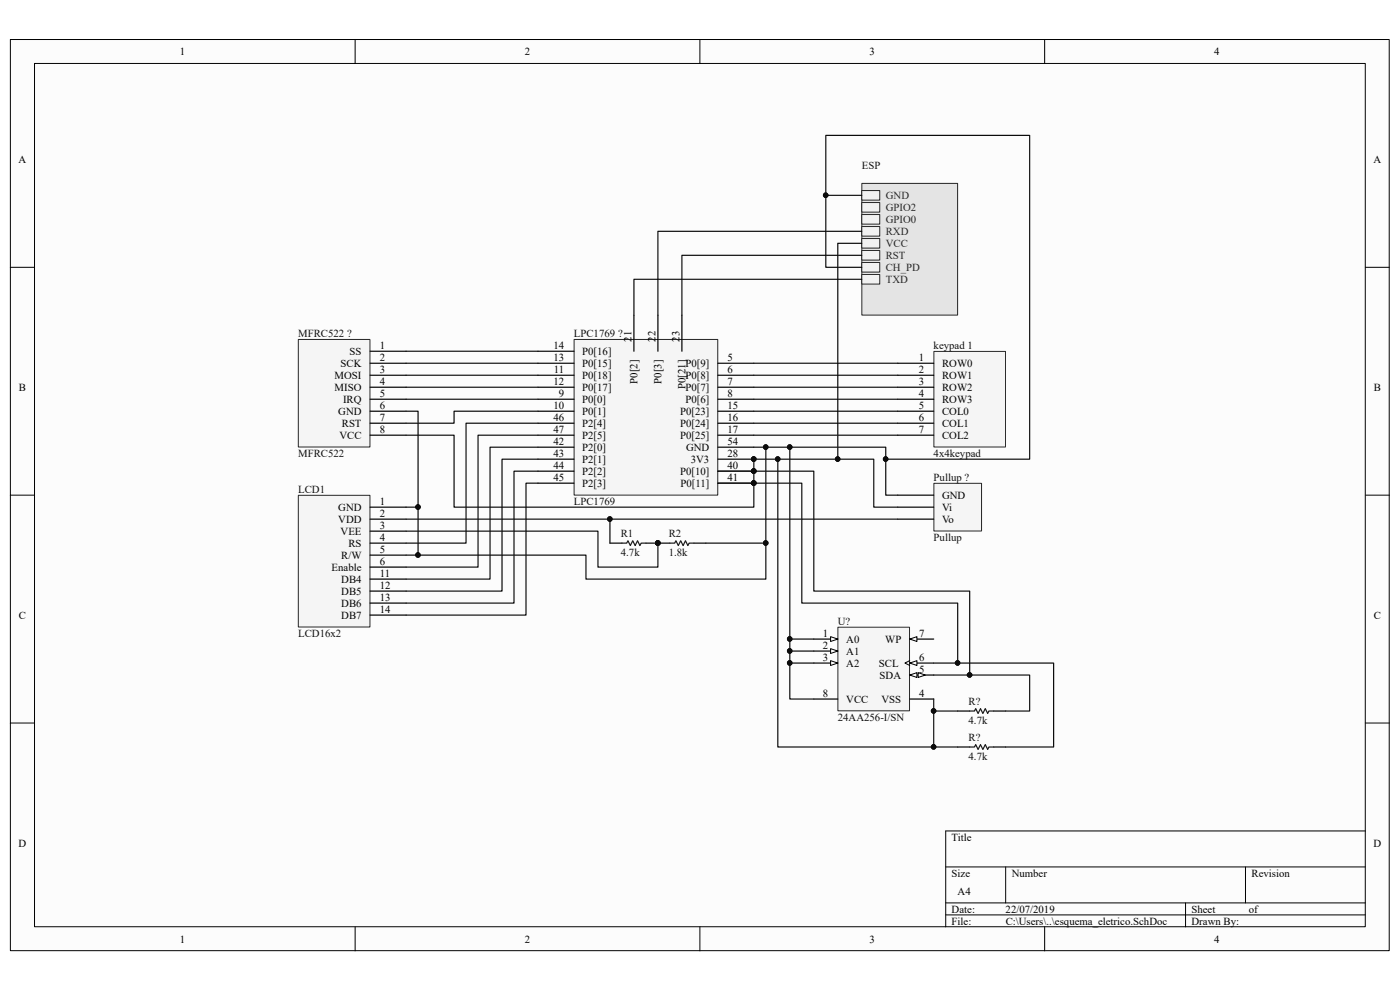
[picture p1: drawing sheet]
<svg xmlns="http://www.w3.org/2000/svg" width="297mm" height="210mm" viewBox="0 0 297 210" stroke-linecap="round" stroke-linejoin="round" font-family="sans-serif">
<path d="M2.2 8.4h292.5v193.3h-292.5z" fill="#fcfcfc"/>
<path d="M2.2 8.4h292.5v193.3h-292.5z" fill="none" stroke="#000" stroke-width=".21"/>
<path d="M7.4 13.5h282.2v183.1h-282.2z" fill="#fcfcfc"/>
<g fill="none" stroke="#000" stroke-width=".21">
<path d="M7.3 13.5h282.3v183.1h-282.3zM75.3 8.4v5.1M148.5 8.4v5.1M221.6 8.4v5.1M2.2 56.7h5.1M289.7 56.7h5.1M2.2 105h5.1M289.7 105h5.1M2.2 153.4h5.1M289.7 153.4h5.1M289.7 176.3h-89.1v20.3M75.3 196.6v5.1"/>
<path d="M148.5 196.6v5.1M200.6 183.9h89.1M200.6 191.5h89.1M200.6 194.1h89.1M213.4 183.9v7.6M221.6 196.6v5.1M251.5 191.5v5.1M264.2 183.9v7.6"/>
</g>
<path d="M129.4 115.2h2.5M137 115.2h5.1M147.2 115.2h2.6" fill="none" stroke="#000" stroke-width=".25"/>
<circle cx="139.6" cy="115.2" r=".48" fill="#0e0e0e" stroke="#0e0e0e" stroke-width=".21"/>
<path d="M131.9 115.2h1.1l.2-.5 .5 1 .5-1 .5 1 .6-1 .5 1 .2-.5h1M142.1 115.2h1l.3-.5 .5 1 .5-1 .5 1 .5-1 .5 1 .3-.5h1" fill="none" stroke="#1c1c1c" stroke-width=".25"/>
<path d="M63.3 105.1h15.2v27.9h-15.2z" fill="#f5f5f5"/>
<path d="M63.3 105.1h15.2v27.9h-15.2z" fill="none" stroke="#262626" stroke-width=".21"/>
<path d="M78.5 107.6h7.7M78.5 110.1h7.7M78.5 112.7h7.7M78.5 115.2h7.7M78.5 117.8h7.7M78.5 120.3h7.7M78.5 122.9h7.7M78.5 125.4h7.7M78.5 127.9h7.7M78.5 130.5h7.7" fill="none" stroke="#000" stroke-width=".25"/>
<path d="M198.2 74.6h15.1v20.2h-15.1z" fill="#f5f5f5"/>
<path d="M198.1 74.5h15.2v20.3h-15.2z" fill="none" stroke="#262626" stroke-width=".21"/>
<path d="M190.5 77.1h7.6M190.5 79.6h7.6M190.5 82.1h7.6M190.5 84.7h7.6M190.5 87.2h7.6M190.5 89.8h7.6M190.5 92.3h7.6" fill="none" stroke="#000" stroke-width=".25"/>
<path d="M121.8 72.1h30.5v32.9h-30.5z" fill="#f5f5f5"/>
<path d="M121.8 72h30.5v33h-30.5z" fill="none" stroke="#262626" stroke-width=".21"/>
<g fill="none" stroke="#000" stroke-width=".25">
<path d="M114.1 77.1h7.7M114.1 79.6h7.7M114.1 74.5h7.7M134.5 66.9v7.6M139.6 66.9v7.6M144.7 66.9v7.6M152.3 77.1h7.6M152.3 79.6h7.6M114.1 82.1h7.7M114.1 84.7h7.7M114.1 87.2h7.7M114.1 89.8h7.7"/>
<path d="M114.1 92.3h7.7M114.1 97.4h7.7M114.1 94.9h7.7M114.1 100h7.7M152.3 82.1h7.6M152.3 84.7h7.6M152.3 87.2h7.6M152.3 89.8h7.6M152.3 92.3h7.6M152.3 97.4h7.6M152.3 94.9h7.6M152.3 100h7.6"/>
<path d="M114.1 102.5h7.7M152.3 102.5h7.6"/>
</g>
<g fill="#0e0e0e" stroke="#0e0e0e" stroke-width=".21">
<circle cx="159.9" cy="97.4" r=".48"/>
<circle cx="159.9" cy="99.9" r=".48"/>
<circle cx="159.9" cy="102.5" r=".48"/>
</g>
<path d="M63.3 72.1h15.2v22.7h-15.2z" fill="#f5f5f5"/>
<path d="M63.3 72h15.2v22.8h-15.2z" fill="none" stroke="#262626" stroke-width=".21"/>
<path d="M78.5 74.5h7.7M78.5 77.1h7.7M78.5 79.6h7.7M78.5 82.1h7.7M78.5 84.7h7.7M78.5 87.2h7.7M78.5 89.8h7.7M78.5 92.3h7.7" fill="none" stroke="#000" stroke-width=".25"/>
<path d="M198.2 102.6h10v10h-10z" fill="#f5f5f5"/>
<path d="M198.1 102.5h10.1v10.1h-10.1z" fill="none" stroke="#262626" stroke-width=".21"/>
<path d="M190.5 110.1h7.6M190.5 107.6h7.6M190.5 105h7.6" fill="none" stroke="#000" stroke-width=".25"/>
<path d="M177.8 133.1h15.2v17.7h-15.2z" fill="#f5f5f5"/>
<path d="M177.8 133.1h15.2v17.7h-15.2z" fill="none" stroke="#262626" stroke-width=".21"/>
<path d="M172.6 135.6h5.1" fill="none" stroke="#000" stroke-width=".25"/>
<path d="M176.2 135.1l1.5 .5-1.5 .5z" fill="#fcfcfc"/>
<path d="M176.2 135.1l1.5 .5-1.5 .5z" fill="none" stroke="#000" stroke-width=".21"/>
<path d="M193 143.2h5.1" fill="none" stroke="#000" stroke-width=".25"/>
<path d="M193 143.2l1.5-.5v1z" fill="#fcfcfc"/>
<path d="M193 143.2l1.5-.5v1z" fill="none" stroke="#000" stroke-width=".21"/>
<path d="M194.8 142.7l1.5 .5-1.5 .5z" fill="#fcfcfc"/>
<path d="M194.8 142.7l1.5 .5-1.5 .5z" fill="none" stroke="#000" stroke-width=".21"/>
<path d="M172.6 140.7h5.1" fill="none" stroke="#000" stroke-width=".25"/>
<path d="M176.2 140.1l1.5 .6-1.5 .5z" fill="#fcfcfc"/>
<path d="M176.2 140.1l1.5 .6-1.5 .5z" fill="none" stroke="#000" stroke-width=".21"/>
<path d="M172.6 138.1h5.1" fill="none" stroke="#000" stroke-width=".25"/>
<path d="M176.2 137.6l1.5 .5-1.5 .5z" fill="#fcfcfc"/>
<path d="M176.2 137.6l1.5 .5-1.5 .5z" fill="none" stroke="#000" stroke-width=".21"/>
<path d="M193 135.6h5.1" fill="none" stroke="#000" stroke-width=".25"/>
<path d="M193 135.6l1.5-.5v1z" fill="#fcfcfc"/>
<path d="M193 135.6l1.5-.5v1zM193 140.1l-1 .6 1 .5" fill="none" stroke="#000" stroke-width=".21"/>
<path d="M193 148.3h5.1M193 140.7h5.1" fill="none" stroke="#000" stroke-width=".25"/>
<path d="M193 140.7l1.5-.6v1.1z" fill="#fcfcfc"/>
<path d="M193 140.7l1.5-.6v1.1z" fill="none" stroke="#000" stroke-width=".21"/>
<path d="M172.6 148.3h5.1M203.2 150.8h2.5M203.2 158.5h2.5M210.8 150.8h2.6M210.8 158.5h2.6" fill="none" stroke="#000" stroke-width=".25"/>
<path d="M205.7 150.8h1l.3-.5 .5 1 .5-1 .5 1 .5-1 .5 1 .3-.5h1M205.7 158.5h1l.3-.5 .5 1 .5-1 .5 1 .5-1 .5 1 .3-.5h1" fill="none" stroke="#1c1c1c" stroke-width=".25"/>
<path d="M182.9 38.9h20.3v27.9h-20.3z" fill="#e4e4e4"/>
<path d="M182.8 38.9h20.4v27.9h-20.4z" fill="none" stroke="#262626" stroke-width=".21"/>
<path d="M182.8 40.4h3.8v2.1h-3.8z" fill-rule="evenodd" fill="#f0f0f0"/>
<path d="M182.8 40.4h3.8v2.1h-3.8z" fill="none" stroke="#262626" stroke-width=".21"/>
<path d="M182.8 43h3.8v2h-3.8z" fill-rule="evenodd" fill="#f0f0f0"/>
<path d="M182.8 43h3.8v2h-3.8z" fill="none" stroke="#262626" stroke-width=".21"/>
<path d="M182.8 45.5h3.8v2h-3.8z" fill-rule="evenodd" fill="#f0f0f0"/>
<path d="M182.8 45.5h3.8v2h-3.8z" fill="none" stroke="#262626" stroke-width=".21"/>
<path d="M182.8 48.1h3.8v2h-3.8z" fill-rule="evenodd" fill="#f0f0f0"/>
<path d="M182.8 48.1h3.8v2h-3.8z" fill="none" stroke="#262626" stroke-width=".21"/>
<path d="M182.8 50.6h3.8v2h-3.8z" fill-rule="evenodd" fill="#f0f0f0"/>
<path d="M182.8 50.6h3.8v2h-3.8z" fill="none" stroke="#262626" stroke-width=".21"/>
<path d="M182.8 53.1h3.8v2.1h-3.8z" fill-rule="evenodd" fill="#f0f0f0"/>
<path d="M182.8 53.1h3.8v2.1h-3.8z" fill="none" stroke="#262626" stroke-width=".21"/>
<path d="M182.8 55.7h3.8v2h-3.8z" fill-rule="evenodd" fill="#f0f0f0"/>
<path d="M182.8 55.7h3.8v2h-3.8z" fill="none" stroke="#262626" stroke-width=".21"/>
<path d="M182.8 58.2h3.8v2.1h-3.8z" fill-rule="evenodd" fill="#f0f0f0"/>
<path d="M182.8 58.2h3.8v2.1h-3.8z" fill="none" stroke="#262626" stroke-width=".21"/>
<g fill="none" stroke="#0e0e0e" stroke-width=".25">
<path d="M175.2 41.4v15.3h7.6M182.8 54.2h-38.1v12.7M182.8 49.1h-43.2v17.8M182.8 59.2h-48.3v7.7M182.8 41.4h-7.6v-12.7h43.2v68.7h-30.5M182.8 51.6h-5.1v45.8M86.2 77.1h27.9M86.2 79.6h27.9M86.2 74.5h27.9M159.9 77.1h30.6M159.9 79.6h30.6M86.2 87.2h2.5v20.4h-2.5"/>
<path d="M86.2 82.1h27.9M86.2 84.7h27.9M86.2 92.3h10.1v15.3h63.6v-10.2h25.5v10.2h5.1M114.1 87.2h-17.8v2.6h-10.1M114.1 89.8h-15.2v25.4h-12.7M114.1 92.3h-12.7v28h-15.2M114.1 94.9h-10.1v28h-17.8M114.1 97.4h-7.6v28h-20.3M114.1 100h-5.1v27.9h-22.8M152.3 100h20.3v25.4h33.1v17.8h-7.6M159.9 94.9h2.6v28h-38.2v-5.1h-35.6M159.9 82.1h30.6"/>
<path d="M159.9 84.7h30.6M159.9 87.2h30.6M159.9 89.8h30.6M159.9 92.3h30.6M162.5 94.9h25.4v10.1h2.6M165 97.4v61.1h33.1v-10.2M167.6 94.9v40.7h5M86.2 112.7h40.7v7.6h12.7v-5.1M86.2 110.1h104.3M88.7 107.6v10.2h-2.5M114.1 102.5h-2.5v28h-25.4M129.4 110.1v5.1"/>
<path d="M149.8 115.2h12.7M152.3 102.5h17.8v25.4h33.1v12.8h-5.1M167.6 135.6v2.5h5M167.6 138.1v2.6h5M167.6 140.7v7.6h5M198.1 150.8h5.1M198.1 158.5h5.1M203.2 140.7h20.3v17.8h-10.1M205.7 143.2h12.7v7.6h-5"/>
</g>
<g fill="#0e0e0e" stroke="#0e0e0e" stroke-width=".21">
<circle cx="88.7" cy="107.6" r=".48"/>
<circle cx="162.4" cy="115.2" r=".48"/>
<circle cx="129.4" cy="110.1" r=".48"/>
<circle cx="139.6" cy="115.2" r=".48"/>
<circle cx="88.7" cy="117.7" r=".48"/>
<circle cx="167.5" cy="135.5" r=".48"/>
<circle cx="167.5" cy="94.8" r=".48"/>
<circle cx="167.5" cy="138.1" r=".48"/>
<circle cx="167.5" cy="140.6" r=".48"/>
<circle cx="205.7" cy="143.2" r=".48"/>
<circle cx="159.9" cy="99.9" r=".48"/>
<circle cx="198.1" cy="150.8" r=".48"/>
<circle cx="203.2" cy="140.6" r=".48"/>
<circle cx="198.1" cy="158.4" r=".48"/>
<circle cx="159.9" cy="102.5" r=".48"/>
<circle cx="159.9" cy="97.4" r=".48"/>
<circle cx="165" cy="97.4" r=".48"/>
<circle cx="177.7" cy="97.4" r=".48"/>
<circle cx="162.4" cy="94.8" r=".48"/>
<circle cx="187.9" cy="97.4" r=".48"/>
<circle cx="175.2" cy="41.4" r=".48"/>
</g>
<g font-size="2.3">
<text x="38.2" y="11.7">1</text>
<text x="111.3" y="11.7">2</text>
<text x="184.5" y="11.7">3</text>
<text x="257.6" y="11.7">4</text>
<text x="3.9" y="34.6">A</text>
<text x="291.4" y="34.6">A</text>
<text x="72.3" y="77.9">SCK</text>
<text x="74.2" y="75.3">SS</text>
<text x="80.6" y="74">1</text>
<text x="80.6" y="76.6">2</text>
<text x="117.4" y="76.6">13</text>
<text x="117.4" y="74">14</text>
<text x="123.5" y="77.9">P0[15]</text>
<text x="123.5" y="75.3">P0[16]</text>
<text x="134" y="72.5" transform="rotate(-90 134 72.5)">21</text>
<text x="139.1" y="72.5" transform="rotate(-90 139.1 72.5)">22</text>
<text x="144.2" y="72.5" transform="rotate(-90 144.2 72.5)">23</text>
<text x="145.4" y="77.9">P0[9]</text>
<text x="154.3" y="76.6">5</text>
<text x="194.9" y="76.6">1</text>
<text x="199.9" y="77.9">ROW0</text>
<text x="4" y="82.9">B</text>
<text x="71" y="80.4">MOSI</text>
<text x="71" y="82.9">MISO</text>
<text x="80.6" y="79.1">3</text>
<text x="80.6" y="81.7">4</text>
<text x="117.4" y="81.7">12</text>
<text x="117.5" y="79.1">11</text>
<text x="123.5" y="80.4">P0[18]</text>
<text x="123.5" y="82.9">P0[17]</text>
<text x="135.3" y="81.4" transform="rotate(-90 135.3 81.4)">P0[2]</text>
<text x="140.3" y="81.4" transform="rotate(-90 140.3 81.4)">P0[3]</text>
<text x="145.4" y="80.4">P0[8]</text>
<text x="145.4" y="82.9">P0[7]</text>
<text x="145.5" y="82.5" transform="rotate(-90 145.5 82.5)">P0[21]</text>
<text x="154.3" y="79.1">6</text>
<text x="154.3" y="81.7">7</text>
<text x="194.9" y="79.1">2</text>
<text x="194.9" y="81.7">3</text>
<text x="199.9" y="80.4">ROW1</text>
<text x="199.9" y="82.9">ROW2</text>
<text x="291.5" y="82.9">B</text>
<text x="71.8" y="88">GND</text>
<text x="72.8" y="85.5">IRQ</text>
<text x="80.6" y="84.2">5</text>
<text x="80.6" y="86.7">6</text>
<text x="80.6" y="89.3">7</text>
<text x="117.4" y="86.7">10</text>
<text x="117.4" y="89.3">46</text>
<text x="118.6" y="84.2">9</text>
<text x="123.5" y="85.5">P0[0]</text>
<text x="123.5" y="88">P0[1]</text>
<text x="144.3" y="88">P0[23]</text>
<text x="145.4" y="85.5">P0[6]</text>
<text x="154.3" y="84.2">8</text>
<text x="154.3" y="86.7">15</text>
<text x="154.3" y="89.3">16</text>
<text x="194.9" y="84.2">4</text>
<text x="194.9" y="86.7">5</text>
<text x="194.9" y="89.3">6</text>
<text x="199.9" y="85.5">ROW3</text>
<text x="199.9" y="88">COL0</text>
<text x="72" y="93.1">VCC</text>
<text x="72.5" y="90.6">RST</text>
<text x="80.6" y="91.8">8</text>
<text x="117.4" y="94.4">42</text>
<text x="117.4" y="91.8">47</text>
<text x="123.5" y="95.6">P2[0]</text>
<text x="123.5" y="90.6">P2[4]</text>
<text x="123.5" y="93.1">P2[5]</text>
<text x="144.3" y="90.6">P0[24]</text>
<text x="144.3" y="93.1">P0[25]</text>
<text x="145.5" y="95.6">GND</text>
<text x="154.3" y="91.8">17</text>
<text x="154.3" y="94.4">54</text>
<text x="194.9" y="91.8">7</text>
<text x="199.9" y="90.6">COL1</text>
<text x="199.9" y="93.1">COL2</text>
<text x="117.4" y="96.9">43</text>
<text x="117.4" y="99.4">44</text>
<text x="117.4" y="102">45</text>
<text x="123.5" y="98.2">P2[1]</text>
<text x="123.5" y="100.7">P2[2]</text>
<text x="144.3" y="100.7">P0[10]</text>
<text x="146.6" y="98.2">3V3</text>
<text x="154.3" y="96.9">28</text>
<text x="154.3" y="99.4">40</text>
<text x="154.3" y="102">41</text>
<text x="80.6" y="107.1">1</text>
<text x="123.5" y="103.3">P2[3]</text>
<text x="144.4" y="103.3">P0[11]</text>
<text x="199.9" y="105.8">GND</text>
<text x="71.8" y="108.4">GND</text>
<text x="71.8" y="110.9">VDD</text>
<text x="72.3" y="113.5">VEE</text>
<text x="80.6" y="109.6">2</text>
<text x="80.6" y="112.2">3</text>
<text x="199.9" y="110.9">Vo</text>
<text x="199.9" y="108.4">Vi</text>
<text x="72.4" y="118.5">R/W</text>
<text x="73.9" y="116">RS</text>
<text x="80.6" y="114.7">4</text>
<text x="80.6" y="117.3">5</text>
<text x="80.6" y="119.8">6</text>
<text x="70.4" y="121.1">Enable</text>
<text x="72.4" y="123.6">DB4</text>
<text x="80.6" y="122.3">11</text>
<text x="80.6" y="124.9">12</text>
<text x="4" y="131.3">C</text>
<text x="72.4" y="126.2">DB5</text>
<text x="72.4" y="128.7">DB6</text>
<text x="72.4" y="131.3">DB7</text>
<text x="80.6" y="127.4">13</text>
<text x="80.6" y="130">14</text>
<text x="291.5" y="131.3">C</text>
<text x="174.5" y="135.1">1</text>
<text x="174.5" y="137.6">2</text>
<text x="179.5" y="136.4">A0</text>
<text x="187.8" y="136.4">WP</text>
<text x="195" y="135.1">7</text>
<text x="174.5" y="140.2">3</text>
<text x="179.5" y="141.4">A2</text>
<text x="179.5" y="138.9">A1</text>
<text x="186.5" y="141.4">SCL</text>
<text x="186.6" y="144">SDA</text>
<text x="195" y="142.7">5</text>
<text x="195" y="140.2">6</text>
<text x="174.5" y="147.8">8</text>
<text x="179.5" y="149.1">VCC</text>
<text x="187" y="149.1">VSS</text>
<text x="195" y="147.8">4</text>
<text x="3.9" y="179.6">D</text>
<text x="201.9" y="178.3">Title</text>
<text x="291.4" y="179.6">D</text>
<text x="201.9" y="186">Size</text>
<text x="214.6" y="186">Number</text>
<text x="265.5" y="186">Revision</text>
<text x="203.2" y="189.8">A4</text>
<text x="201.9" y="193.6">Date:</text>
<text x="201.9" y="196.1">File:</text>
<text x="213.3" y="193.6">22/07/2019</text>
<text x="213.4" y="196.1">C:\Users\..\esquema_eletrico.SchDoc</text>
<text x="252.8" y="193.6">Sheet</text>
<text x="252.8" y="196.1">Drawn By:</text>
<text x="265" y="193.6">of</text>
<text x="38.2" y="199.9">1</text>
<text x="111.3" y="199.9">2</text>
<text x="184.5" y="199.9">3</text>
<text x="257.6" y="199.9">4</text>
</g>
<g font-size="2.3" fill="#0e0e0e">
<text x="182.8" y="35.9">ESP</text>
<text x="63.2" y="71.5">MFRC522 ?</text>
<text x="121.8" y="71.5">LPC1769 ?</text>
<text x="198.1" y="74">keypad 1</text>
<text x="63.2" y="96.9">MFRC522</text>
<text x="198.1" y="96.9">4x4keypad</text>
<text x="198.1" y="102">Pullup ?</text>
<text x="63.2" y="104.6">LCD1</text>
<text x="121.8" y="107.1">LPC1769</text>
<text x="131.7" y="114">R1</text>
<text x="141.9" y="114">R2</text>
<text x="131.7" y="118">4.7k</text>
<text x="141.9" y="118">1.8k</text>
<text x="198.1" y="114.7">Pullup</text>
<text x="63.2" y="135.1">LCD16x2</text>
<text x="177.8" y="132.5">U?</text>
<text x="205.5" y="149.6">R?</text>
<text x="177.8" y="152.9">24AA256-I/SN</text>
<text x="205.5" y="153.6">4.7k</text>
<text x="205.5" y="157.2">R?</text>
<text x="205.5" y="161.3">4.7k</text>
</g>
<g font-size="2.3" fill="#262626">
<text x="187.9" y="42.2">GND</text>
<text x="187.9" y="44.7">GPIO2</text>
<text x="187.9" y="47.3">GPIO0</text>
<text x="187.9" y="49.8">RXD</text>
<text x="187.9" y="52.4">VCC</text>
<text x="187.9" y="54.9">RST</text>
<text x="187.9" y="57.5">CH_PD</text>
<text x="187.9" y="60">TXD</text>
</g>
</svg>
